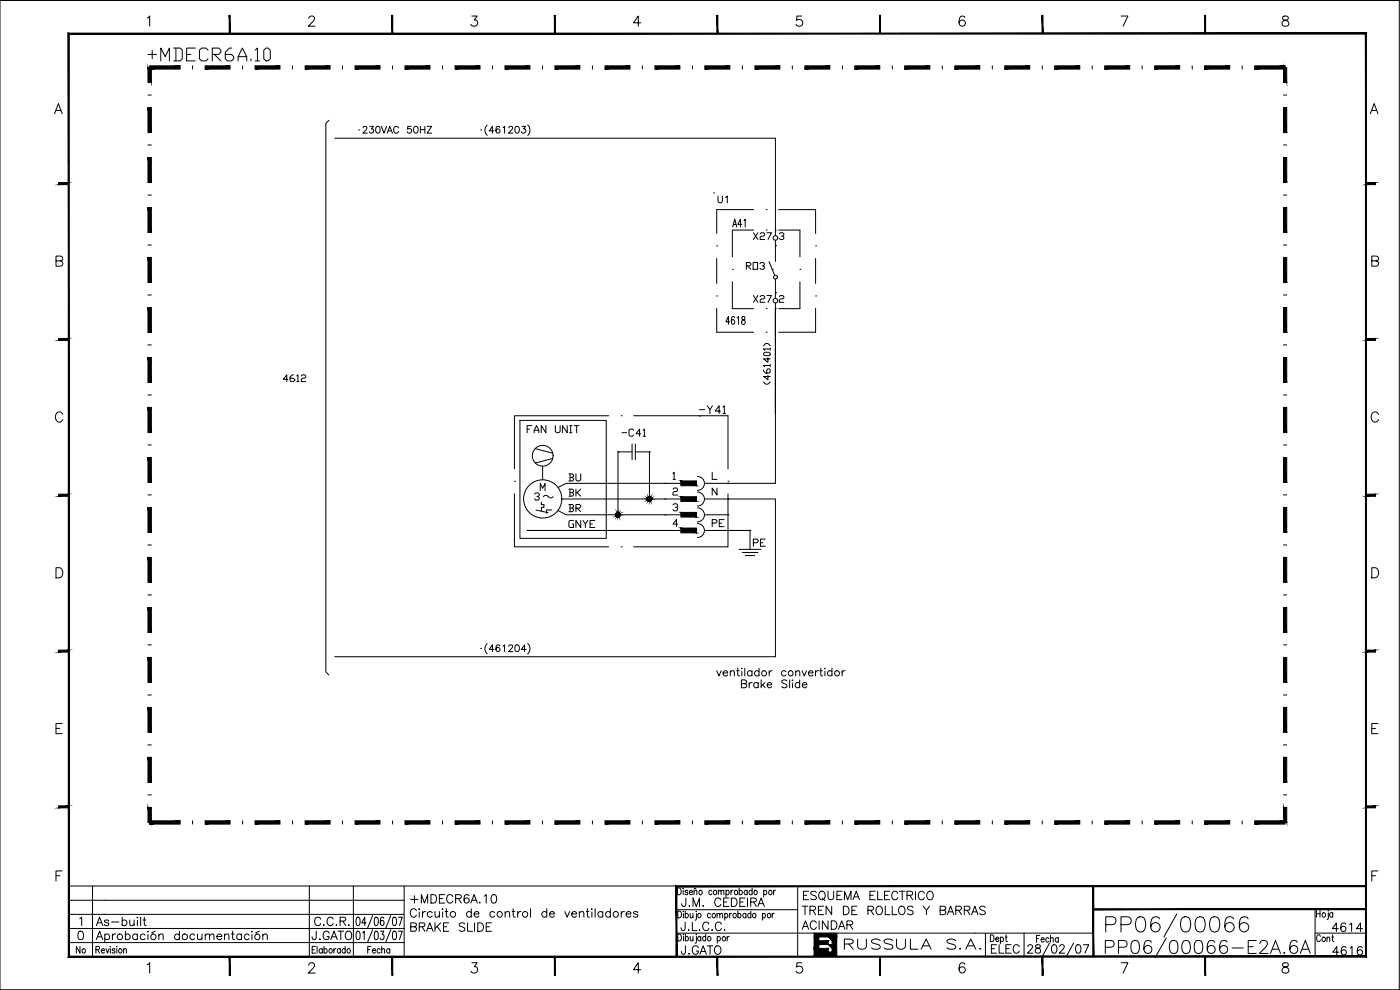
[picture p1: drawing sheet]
<svg xmlns="http://www.w3.org/2000/svg" width="420mm" height="297mm" viewBox="0 0 420 297" stroke-linecap="round" stroke-linejoin="round" font-family="sans-serif">
<!-- layer: 2 -->
<g fill="none" stroke="#000" stroke-width=".3">
<path d="M87.8 19.8v.9M102.8 19.8v.9M117.8 19.8v.9M132.8 19.8v.9M147.8 19.8v.9M162.8 19.8v.9M177.8 19.8v.9M192.8 19.8v.9M207.8 19.8v.9M222.8 19.8v.9M237.8 19.8v.9M252.8 19.8v.9"/>
<path d="M267.8 19.8v.9M282.8 19.8v.9M297.8 19.8v.9M312.8 19.8v.9M327.8 19.8v.9M342.8 19.8v.9M357.8 19.8v.9M372.8 19.8v.9M385.7 19.8v.9M44.4 28.5h1M144.2 39h.1M385.2 28.5h1"/>
<path d="M44.4 43.5h1M44.4 58.5h1M385.2 43.5h1M385.2 58.5h1M44.4 73.5h1M215.1 73.8h.1M215.1 77.5v7.5M219.9 68.1l.6-2.3 .6 2.3M220.1 67.3h.8M222.6 67.3h-1.2l.8-1.5v2.3M223.3 66.2l.3-.4v2.3M226.2 62.9h-11.1v7.1"/>
<path d="M226.2 69h-6.4v8.1M229.9 62.9h.1M233.7 62.9h11.1v7.1M233.7 69h6.4v8.1M244.8 73.8h.1M244.8 77.5v7.5M385.2 73.5h1M44.4 88.5h1M215.1 88.8h.1M215.1 99.7h11.1M219.8 80.8h.1M219.8 84.6v8"/>
<path d="M229.9 99.7h.1M232.7 92.6v52.4M240.1 80.8h.1M240.1 84.6v8h-6.4M244.8 88.8h.1M244.8 92.5v7.2h-11.1M385.2 88.5h1M44.4 103.5h1M44.4 118.5h1M229.2 114.6l.6 .7h.7l.6-.7M229.2 111v.3l.6 .7h1l.3-.3v-.7l-.3-.4h-.3l-.4 .4v1M229.2 106l.3-.3h1.3l.3 .3v.4l-.3 .3h-1.3l-.3-.3z"/>
<path d="M229.2 103.7l.6-.6h.7l.6 .6M230.5 112.6v1.3l-1.3-.9h1.9M230.5 107.3v1.4l-1.3-1h1.9M231.1 109.7h-1.9l.3 .3M231.1 104.7h-1.9l.3 .4M231.1 104.4v.7M231.1 109.3v.7M385.2 103.5h1M385.2 118.5h1M44.4 133.5h1M385.2 133.5h1M44.4 148.5h1"/>
<path d="M385.2 148.5h1M44.4 163.5h1M44.4 178.5h1M221.8 164.8h6.6M222.8 165.8h4.7M385.2 163.5h1M385.2 178.5h1M44.4 193.5h1M144.2 194.5h.1M385.2 193.5h1M44.4 208.5h1M215.1 201.2l.7 1.6 .7-1.6"/>
<path d="M217 201.9h1.4a.72 .72 0 0 0-1.1-.6 .72 .72 0 0 0-.2 1.2l.2 .2a.72 .72 0 0 0 1.1-.2M219.2 201.7l.5-.5 .6 .2 .1 1.4M219.2 201.2v1.6M221.1 201.2h.8M221.4 200.5v1.9l.1 .3 .5 .1M222.5 200.6h.3zM223.5 200.5v2.3M225.7 201.6a.75 .75 0 0 0-1.1-.1 .75 .75 0 0 0 0 1.1 .75 .75 0 0 0 1.1-.1M225.7 201.2v1.6M227.8 201.6a.75 .75 0 0 0-1.1-.1 .75 .75 0 0 0 0 1.1 .75 .75 0 0 0 1.1-.1M227.8 200.5v2.3M230.8 201.2v1.6"/>
<path d="M231.7 201.2a.78 .78 0 0 0-.9 .7M235.9 201.6a.75 .75 0 0 0-1.1-.1 .75 .75 0 0 0 0 1.1 .75 .75 0 0 0 1.1-.1M238.8 201.7l.6-.5 .5 .2 .1 1.4M238.8 201.2v1.6M240.7 201.2l.7 1.6 .7-1.6M242.6 201.9h1.4a.72 .72 0 0 0-1-.6 .72 .72 0 0 0-.3 1.2 .7 .7 0 0 0 1.3 0M244.7 201.2v1.6M245.7 201.2a.8 .8 0 0 0-1 .7M246 201.2h.8M246.3 200.5v1.9l.1 .3 .5 .1M247.4 200.6h.2zM247.6 201.4v1.4"/>
<path d="M249.7 201.6a.75 .75 0 0 0-1.1-.1 .75 .75 0 0 0 0 1.1 .75 .75 0 0 0 1.1-.1M249.7 200.5v2.3M252.7 201.2v1.6M253.6 201.2a.78 .78 0 0 0-.9 .7M385.2 208.5h1M44.4 223.5h1M44.4 238.5h1M385.2 223.5h1M385.2 238.5h1M44.9 246.3v1M57.8 246.3v1M72.8 246.3v1"/>
<path d="M87.8 246.3v1M102.8 246.3v1M117.8 246.3v1M132.8 246.3v1M147.8 246.3v1M162.8 246.3v1M177.8 246.3v1M192.8 246.3v1M207.8 246.3v1M222.8 246.3v1M237.8 246.3v1M252.8 246.3v1"/>
<path d="M267.8 246.3v1M282.8 246.3v1M297.8 246.3v1M312.8 246.3v1M327.8 246.3v1M342.8 246.3v1M357.8 246.3v1M372.8 246.3v1M385.2 246.7h1M245.7 281.1v1.2M245.7 283.4v1.2"/>
<circle cx="229.3" cy="202" r=".77"/>
<circle cx="237.3" cy="202" r=".78"/>
<circle cx="251.2" cy="202" r=".78"/>
</g>
<g fill="#000" stroke="#000" stroke-width=".3">
<path d="M248.6 283.4h1.1v1.2zM248.6 281.1h1.1v1.2z"/>
<path d="M91.6 19.8v.9l7.5-.9zM91.6 20.7l7.5-.9v.9z"/>
<path d="M106.6 19.8v.9l7.4-.9zM106.6 20.7l7.4-.9v.9z"/>
<path d="M121.5 19.8v.9l7.5-.9zM121.5 20.7l7.5-.9v.9z"/>
<path d="M136.6 19.8v.9l7.5-.9zM136.6 20.7l7.5-.9v.9z"/>
<path d="M151.6 19.8v.9l7.4-.9zM151.6 20.7l7.4-.9v.9z"/>
<path d="M166.5 19.8v.9l7.5-.9zM166.5 20.7l7.5-.9v.9z"/>
<path d="M181.6 19.8v.9l7.5-.9zM181.6 20.7l7.5-.9v.9z"/>
<path d="M196.6 19.8v.9l7.4-.9zM196.6 20.7l7.4-.9v.9z"/>
<path d="M211.5 19.8v.9l7.5-.9zM211.5 20.7l7.5-.9v.9z"/>
<path d="M226.6 19.8v.9l7.5-.9zM226.6 20.7l7.5-.9v.9z"/>
<path d="M241.6 19.8v.9l7.4-.9zM241.6 20.7l7.4-.9v.9z"/>
<path d="M256.5 19.8v.9l7.5-.9zM256.5 20.7l7.5-.9v.9z"/>
<path d="M271.5 19.8v.9l7.6-.9zM271.5 20.7l7.6-.9v.9z"/>
<path d="M286.6 19.8v.9l7.4-.9zM286.6 20.7l7.4-.9v.9z"/>
<path d="M301.5 19.8v.9l7.5-.9zM301.5 20.7l7.5-.9v.9z"/>
<path d="M316.5 19.8v.9l7.6-.9zM316.5 20.7l7.6-.9v.9z"/>
<path d="M331.6 19.8v.9l7.4-.9zM331.6 20.7l7.4-.9v.9z"/>
<path d="M346.5 19.8v.9l7.5-.9zM346.5 20.7l7.5-.9v.9z"/>
<path d="M361.5 19.8v.9l7.6-.9zM361.5 20.7l7.6-.9v.9z"/>
<path d="M376.6 19.8v.9l9.1-.9zM376.6 20.7l9.1-.9v.9z"/>
<path d="M44.4 32.3v7.5h1zM44.4 32.3h1v7.5z"/>
<path d="M44.4 20.3v4.5h1zM44.4 20.3h1v4.5z"/>
<path d="M385.2 20.3l1 4.5v-4.5zM385.2 20.3l1 4.5h-1z"/>
<path d="M385.2 32.3l1 7.5v-7.5zM385.2 32.3l1 7.5h-1z"/>
<path d="M44.4 47.3v7.5h1zM44.4 47.3h1v7.5z"/>
<path d="M385.2 47.3l1 7.5v-7.5zM385.2 47.3l1 7.5h-1z"/>
<path d="M44.4 62.3v7.5h1zM44.4 62.3h1v7.5z"/>
<path d="M385.2 62.3l1 7.5v-7.5zM385.2 62.3l1 7.5h-1z"/>
<path d="M385.2 77.2l1 7.6v-7.6zM385.2 77.2l1 7.6h-1z"/>
<path d="M44.4 92.3v7.5h1zM44.4 92.3h1v7.5z"/>
<path d="M44.4 77.2v7.6h1zM44.4 77.2h1v7.6z"/>
<path d="M385.2 92.3l1 7.5v-7.5zM385.2 92.3l1 7.5h-1z"/>
<path d="M44.4 107.3v7.5h1zM44.4 107.3h1v7.5z"/>
<path d="M385.2 107.3l1 7.5v-7.5zM385.2 107.3l1 7.5h-1z"/>
<path d="M44.4 122.2v7.6h1zM44.4 122.2h1v7.6z"/>
<path d="M385.2 122.2l1 7.6v-7.6zM385.2 122.2l1 7.6h-1z"/>
<path d="M385.2 137.3l1 7.5v-7.5zM385.2 137.3l1 7.5h-1z"/>
<path d="M44.4 152.3v7.5h1zM44.4 152.3h1v7.5z"/>
<path d="M44.4 137.3v7.5h1zM44.4 137.3h1v7.5z"/>
<path d="M385.2 152.3l1 7.5v-7.5zM385.2 152.3l1 7.5h-1z"/>
<path d="M44.4 167.2v7.5h1zM44.4 167.2h1v7.5z"/>
<path d="M385.2 167.2l1 7.5v-7.5zM385.2 167.2l1 7.5h-1z"/>
<path d="M44.4 182.3v7.5h1zM44.4 182.3h1v7.5z"/>
<path d="M385.2 182.3l1 7.5v-7.5zM385.2 182.3l1 7.5h-1z"/>
<path d="M385.2 197.3l1 7.5v-7.5zM385.2 197.3l1 7.5h-1z"/>
<path d="M44.4 212.2v7.5h1zM44.4 212.2h1v7.5z"/>
<path d="M44.4 197.3v7.5h1zM44.4 197.3h1v7.5z"/>
<path d="M385.2 212.2l1 7.5v-7.5zM385.2 212.2l1 7.5h-1z"/>
<path d="M44.4 227.2v7.6h1zM44.4 227.2h1v7.6z"/>
<path d="M385.2 227.2l1 7.6v-7.6zM385.2 227.2l1 7.6h-1z"/>
<path d="M44.4 242.3v4.4h1zM44.4 242.3h1v4.4z"/>
<path d="M44.9 247.3h9.2v-1zM44.9 246.3h9.2l-9.2 1z"/>
<path d="M61.6 247.3h7.4v-1zM61.6 246.3h7.4l-7.4 1z"/>
<path d="M76.5 247.3h7.5v-1zM76.5 246.3h7.5l-7.5 1z"/>
<path d="M91.6 247.3h7.5v-1zM91.6 246.3h7.5l-7.5 1z"/>
<path d="M106.6 247.3h7.4v-1zM106.6 246.3h7.4l-7.4 1z"/>
<path d="M121.5 247.3h7.5v-1zM121.5 246.3h7.5l-7.5 1z"/>
<path d="M136.6 247.3h7.5v-1zM136.6 246.3h7.5l-7.5 1z"/>
<path d="M151.6 247.3h7.4v-1zM151.6 246.3h7.4l-7.4 1z"/>
<path d="M166.5 247.3h7.5v-1zM166.5 246.3h7.5l-7.5 1z"/>
<path d="M181.6 247.3h7.5v-1zM181.6 246.3h7.5l-7.5 1z"/>
<path d="M196.6 247.3h7.4v-1zM196.6 246.3h7.4l-7.4 1z"/>
<path d="M211.5 247.3h7.5v-1zM211.5 246.3h7.5l-7.5 1z"/>
<path d="M226.6 247.3h7.5v-1zM226.6 246.3h7.5l-7.5 1z"/>
<path d="M241.6 247.3h7.4v-1zM241.6 246.3h7.4l-7.4 1z"/>
<path d="M256.5 247.3h7.5v-1zM256.5 246.3h7.5l-7.5 1z"/>
<path d="M271.5 247.3h7.6v-1zM271.5 246.3h7.6l-7.6 1z"/>
<path d="M286.6 247.3h7.4v-1zM286.6 246.3h7.4l-7.4 1z"/>
<path d="M301.5 247.3h7.5v-1zM301.5 246.3h7.5l-7.5 1z"/>
<path d="M316.5 247.3h7.6v-1zM316.5 246.3h7.6l-7.6 1z"/>
<path d="M331.6 247.3h7.4v-1zM331.6 246.3h7.4l-7.4 1z"/>
<path d="M346.5 247.3h7.5v-1zM346.5 246.3h7.5l-7.5 1z"/>
<path d="M361.5 247.3h7.6v-1zM361.5 246.3h7.6l-7.6 1z"/>
<path d="M376.6 247.3h9.1v-1zM376.6 246.3h9.1l-9.1 1z"/>
<path d="M385.2 242.3l1 4.4v-4.4zM385.2 242.3l1 4.4h-1z"/>
<path d="M245.7 281.1l-1.4 3.5h1.4zM244.3 281.1h1.4l-1.4 3.5z"/>
<path d="M245.7 282.3v1.1l2.9-1.1zM245.7 283.4l2.9-1.1v1.1z"/>
<path d="M244.3 286.8l4.3-2.2v2.2zM244.3 284.6v2.2l4.3-2.2z"/>
<path d="M249.7 281.1v4.6l1.4-4.6zM251.1 281.1v4.6h-1.4z"/>
<path d="M248.6 285.7l2.5 1.1v-1.1zM248.6 285.7l2.5 1.1h-2.5z"/>
</g>
<!-- layer: SOSED_CIRCUIT -->
<g fill="none" stroke="#000" stroke-width=".3">
<path d="M100.5 41.5h132.2v27.5M182.7 124.7h-28.3v16M186.4 124.7h.1M190.2 124.7h28.3v16M154.4 148.2v15.9h28.3M154.4 144.4h.1M202 151.5l.3-.3h.7l.4 .3-.4 .7h-.3M202 146.8l.3-.4h.7l.4 .4v.3l-.4 .4h-.7l-.3 .4v.6h1.4M202 142.1l.3-.4v2.1M202 143.8h.7M203 152.2l.4 .4-.4 .7h-.7l-.3-.4M203.4 157.3h-1.4l1-1.4v2.1"/>
<path d="M213.7 141.7v2.1h1.5M215.2 146.4v2.1l-1.5-2.1v2.1M218.5 144.4h.1M218.5 148.2v15.9h-28.3M186.4 164.1h.1M100.5 197h132.2"/>
</g>
<!-- layer: 9 -->
<g fill="none" stroke="#000" stroke-width=".3">
<path d="M146.2 37.5a2.08 2.08 0 0 0 0 3.1M148.3 39.3h-1.5l1-1.4v2M150 38.2l-.1-.2a.68 .68 0 0 0-1 .3v1.4a.62 .62 0 0 0 1 0 .62 .62 0 0 0-.2-.9 .62 .62 0 0 0-.9 .5M151 38.3l.4-.4v2M152.7 38.4l.4-.5 .6 .1 .1 .3-.3 .7-.9 .9h1.3M154.8 38l.3-.1a1.05 1.05 0 0 1 .8 1 1.05 1.05 0 0 1-.8 1 1.3 1.3 0 0 1-.3-1.9zM156.6 37.9h1.1l-.6 .8a.66 .66 0 0 1 .5 1.1 .66 .66 0 0 1-1.1-.3M158.4 37.5a2.08 2.08 0 0 1 0 3.1M146.2 193.1a2.08 2.08 0 0 0 0 3.1M148.3 194.8h-1.5l1-1.3v2M150 193.8l-.1-.2a.68 .68 0 0 0-1 .3v1.3a.62 .62 0 0 0 1 .1 .62 .62 0 0 0-.2-1 .62 .62 0 0 0-.9 .5M151 193.9l.4-.4v2"/>
<path d="M152.7 194l.4-.5 .6 .1 .1 .3-.3 .6-.9 1h1.3M154.8 193.6l.3-.1a1.05 1.05 0 0 1 .8 1 1.05 1.05 0 0 1-.8 1 1.3 1.3 0 0 1-.3-1.9zM157.9 194.8h-1.4l.9-1.3v2M158.4 193.1a2.08 2.08 0 0 1 0 3.1"/>
</g>
<!-- layer: SOSED_DECORATIVE -->
<g fill="none" stroke="#000" stroke-width=".3">
<path d="M98.7 36.1l-.9 .9v164.6l.9 1M160.6 134.6l5.3 1.4M162.9 139.9v4.1M165.9 137.6l-5.3 1.3M185.5 135.6h.1M185.5 135.6v18.9M185.5 135.6h4.2M189.7 133.2v4.8M190.7 135.6h4.2M190.7 133.2v4.8M194.9 135.6v14.1h4.7M194.9 135.6h.1"/>
<path d="M158.2 159.2h46.1M160.4 148.2l.4-.3h.7l.3 .3v.4l-.3 .4h-.4M160.9 153l3.6 .8M161.5 149l.3 .3-.3 .8h-.7l-.4-.4M162.1 147.2v-2.1l.8 1.4 .7-1.4v2.1M162.5 150.7v.7h.7v.8h-.7v1.2M165.6 153h-1.6v1M166 149a1.19 1.19 0 0 1-1.9-.3h-.6l-.4 .3M167.5 153.2l2.4 1.3h34.4M168.6 149.7h26.3M185.5 154.5h.1M194.9 149.7h.1"/>
<path d="M199.6 149.7h.1M199.6 145h.1M199.6 159.2h.1M199.6 154.5h.1M199.6 149.7h4.7M204.3 149.7h.1M204.3 145h.1M204.3 159.2h.1M204.3 154.5h.1M204.3 145h-34.4l-2.4 1.2M209.3 147.6a2.1 2.1 0 0 1 2.1 2.1 2.1 2.1 0 0 1-2.1 2.1M209.3 142.9a2.1 2.1 0 0 1 2.1 2.1 2.1 2.1 0 0 1-2.1 2.1"/>
<path d="M209.3 157.1a2.1 2.1 0 0 1 2.1 2.1 2.1 2.1 0 0 1-2.1 2.1M209.3 152.4a2.1 2.1 0 0 1 2.1 2.1 2.1 2.1 0 0 1-2.1 2.1M211.4 149.7h7.1M211.4 145h7.1M218.5 149.7h.1M218.5 145h.1"/>
<circle cx="162.9" cy="136.7" r="3.1"/>
<circle cx="162.9" cy="149.7" r="5.7"/>
</g>
<!-- layer: 102 -->
<g fill="none" stroke="#000" stroke-width=".3">
<path d="M230.8 78.5l1.7 4.1M232.7 73.7v4.8M232.7 83.8v4.1"/>
<circle cx="232.7" cy="83.1" r=".57"/>
</g>
<!-- layer: 8 -->
<path d="M233.9 70.2l.3-.4h.7l.3 .4v.3l-.3 .4h-.3M234.9 70.9l.3 .3v.3l-.3 .4h-.7l-.3-.4M233.9 89l.3-.3h.7l.3 .3v.4l-.3 .3h-.7l-.3 .3v.7h1.3" fill="none" stroke="#000" stroke-width=".3"/>
<!-- layer: DIBUJO -->
<path d="M0 .1v296.9h419.9v-296.9h-419.9h419.9M419.9 .1h.1M156 126.1h25.9v35.4h-25.9zM218.5 159.2h6.6M0 297h419.9" fill="none" stroke="#000" stroke-width=".3"/>
<!-- layer: SOSED_DECORATIVE -->
<g fill="#000" stroke="#000" stroke-width=".3">
<path d="M185.1 153.8l.2 .4 .2-.5zM185.5 153.7l-.2 .5zM185.5 153.7v.5l.3-.4zM185.8 153.8l-.3 .4zM185.8 153.8l-.2 .4 .5-.1zM185.6 154.2l.5-.1zM185.7 154.3l.5 .2-.1-.4zM185.7 154.3l.5 .2zM185.7 154.5l.4 .3 .1-.3zM185.7 154.5l.4 .3zM185.7 154.5l.1 .6 .3-.3zM185.7 154.5l.1 .6zM185.6 154.6l-.1 .5h.3zM185.5 154.7v.4zM185.5 154.7l-.4 .4h.4zM185.3 154.6l-.2 .5zM184.9 154.8l.2 .3 .2-.5zM184.9 154.8l.4-.2zM184.7 154.5l.2 .3 .4-.3zM184.7 154.5h.6zM184.9 154.1l-.2 .4h.6zM184.9 154.1l.4 .4zM184.9 154.1l.4 .2-.2-.5zM185.1 153.8l.2 .5z"/>
<path d="M194.6 149.1l.2 .4 .1-.5zM194.9 149l-.1 .5zM194.9 149v.5l.3-.4zM195.2 149.1l-.3 .4zM195.2 149.1l-.2 .4 .5-.1zM195 149.5l.5-.1zM195.1 149.6l.5 .1-.1-.3zM195.1 149.6l.5 .1zM195.1 149.7l.4 .4 .1-.4zM195.1 149.7l.4 .4zM195.1 149.8l.1 .6 .3-.3zM195.1 149.8l.1 .6zM195 149.9l-.1 .5h.3zM194.9 150v.4zM194.9 150l-.3 .4h.3zM194.8 149.9l-.2 .5zM194.3 150.1l.3 .3 .2-.5zM194.3 150.1l.5-.2zM194.2 149.7l.1 .4 .4-.3zM194.2 149.7l.5 .1zM194.3 149.4l-.1 .3h.4zM194.3 149.4l.3 .3zM194.3 149.4l.4 .2-.1-.5zM194.6 149.1l.1 .5z"/>
<path d="M204.3 149l4.7 1.4h-4.7zM204.3 149l4.7 1.4v-1.4z"/>
<path d="M204.3 144.3l4.7 1.4h-4.7zM204.3 144.3l4.7 1.4v-1.4z"/>
<path d="M204.3 158.4l4.7 1.5h-4.7zM204.3 158.4l4.7 1.5v-1.5z"/>
<path d="M204.3 153.7l4.7 1.4h-4.7zM204.3 153.7l4.7 1.4v-1.4z"/>
</g>
<!-- layer: 0 -->
<path d="M218.5 149.7h14.2v47.3M218.5 145h14.2" fill="none" stroke="#000" stroke-width=".3"/>
<!-- layer: 1 -->
<g fill="none" stroke="#000" stroke-width=".3">
<path d="M44.2 5.4l.7-.6v3.1M92.7 5.5l.6-.7h.6l.4 .3a.99 .99 0 0 1-.3 1.3l-1.5 1.5h2.1M141.6 4.8h1.6l-.9 1.2a.96 .96 0 0 1 1.1 1.1 .96 .96 0 0 1-1.3 .8l-.5-.2-.3-.4M192.3 6.8h-2.2l1.5-2v3.1M240.6 4.8h-1.4l-.1 1.3a1.08 1.08 0 0 1 1.6 0 1.08 1.08 0 0 1-.3 1.6 1.08 1.08 0 0 1-1.5-.4M289.6 5.3a.81 .81 0 0 0-1.3-.3 1.77 1.77 0 0 0 .4 2.9 .94 .94 0 0 0 1-.9 .94 .94 0 0 0-.9-1 .94 .94 0 0 0-1 .8M336.5 4.8h2l-1.4 3.1M385.1 5a.61 .61 0 0 0 .2 1 1.1 1.1 0 0 1 1.3 .4 1.1 1.1 0 0 1-.1 1.3 1.27 1.27 0 0 1-1.7-.4 1.15 1.15 0 0 1 1.4-1.3 .64 .64 0 0 0 .3-1l-.4-.2zM16.3 34.1l1.2-3 1.2 3M16.8 33.1h1.4M411.2 34.1l1.2-3 1.2 3M411.7 33.1h1.4"/>
<path d="M16.8 78.3l1.7-.2a.68 .68 0 0 0 0-1.1l-1.7-.2v3.1h1.3a.81 .81 0 0 0 .8-.8 .81 .81 0 0 0-.8-.8M411.7 78.3l1.7-.2a.68 .68 0 0 0 0-1.1l-1.7-.2v3.1h1.3a.8 .8 0 0 0 .7-.5 .8 .8 0 0 0-.1-.8l-.6-.3M18.8 124.3a1.14 1.14 0 0 0-1.2-.7 1.14 1.14 0 0 0-1 1.1v.8a1.13 1.13 0 0 0 .9 1.2 1.13 1.13 0 0 0 1.3-.8M413.7 124.3a1.14 1.14 0 0 0-1.3-.7 1.14 1.14 0 0 0-.9 1.1v.8a1.13 1.13 0 0 0 .9 1.2 1.13 1.13 0 0 0 1.3-.8M16.8 170.3h1a1.62 1.62 0 0 1 1.1 1.6 1.62 1.62 0 0 1-1.1 1.5h-1zM411.7 170.3h1a1.62 1.62 0 0 1 1.1 1.6 1.62 1.62 0 0 1-1.1 1.5h-1zM16.8 218.6h1.1M18.7 217.1h-1.9v3h1.9M411.7 218.6h1.1M413.6 217.1h-1.9v3h1.9M16.8 262.7h1.1M18.7 261.3h-1.9v3.1"/>
<path d="M20.7 270.1h100.6M20.7 274.3h100.6M20.7 278.6h100.6M20.8 265.8h182.2M27.8 265.8v21.2M92.8 265.8v21.2M106 265.8v21.2M121.3 265.8v21.2M203 273h36.4M203 280h125.1M203.3 266.4a1.02 1.02 0 0 1 1.2 1 1.02 1.02 0 0 1-1.2 1.1zM203.4 273.4a1.02 1.02 0 0 1 1.1 1 1.02 1.02 0 0 1-1.1 1z"/>
<path d="M205 266.4v.2zM205.1 274.1v1.3M205.7 274.3l.1-.2a.6 .6 0 0 1 .8 .6 .6 .6 0 0 1-.8 .6l-.1-.2M205.7 273.4v2M207.1 274.1l.1 1.2 .4 .1 .4-.4M208 274.1v1.3M209 274.1v1.6l-.4 .4M213.2 274.3l-.1-.2a.61 .61 0 0 0-.8 .6 .61 .61 0 0 0 .8 .6l.1-.2M215.2 274.4l.4-.3h.3l.1 1.3M215.2 274.1v1.3M216 274.4l.4-.3h.4l.1 1.3M217.5 274.3l.2-.2a.6 .6 0 0 1 .7 .6 .6 .6 0 0 1-.7 .6l-.2-.2"/>
<path d="M217.5 274.1v2M219 274.1v1.3M221.4 274.3l.2-.2a.6 .6 0 0 1 .8 .6 .6 .6 0 0 1-.8 .6l-.2-.2M221.4 273.4v2M221.8 266.4v2.1M223.9 274.3l-.2-.2a.6 .6 0 0 0-.8 .6 .6 .6 0 0 0 .8 .6l.2-.2M223.9 274.1v1.3M225.3 274.3l-.1-.2a.6 .6 0 0 0-.8 .6 .6 .6 0 0 0 .8 .6l.1-.2M225.3 273.4v2M225.7 266.4v2.1M228.8 274.3l.2-.2a.6 .6 0 0 1 .8 .6 .6 .6 0 0 1-.8 .6l-.2-.2M228.8 274.1v2"/>
<path d="M231.7 274.1v1.3M232.7 267.1l-.3 .1-.2 .5M239.4 265.9v21.1M307.3 280v7M394.7 280h15.3M394.7 272.7v14.3M395.1 273.2v2M395.1 274.1h1.1M396.2 273.2v2M398.7 273.2v.1zM411.7 262.7h1.1M413.6 261.3h-1.9v3.1"/>
<path d="M20.7 282.8h100.6M28.8 284.9l.9-.1 .1-.7-1-.1v2M29.3 284.9l.6 1.1M30.4 285.2h.9l-.1-.4a.59 .59 0 0 0-.8 .5 .59 .59 0 0 0 .8 .6l.1-.2M31.8 284.6l.5 1.4 .4-1.4M33.1 284v.1zM33.1 284.6v1.4M34.5 284.9l-.3-.3-.5 .1v.4l.7 .3 .1 .3-.3 .3-.5-.3M35.1 284v.1zM35.1 284.6v1.4M37.1 285l.4-.4 .3 .1 .1 1.3M37.1 284.6v1.4"/>
<path d="M44.2 289.5l.7-.6v3.1M92.7 289.6l.1-.4 .5-.3h.6l.4 .3a.99 .99 0 0 1-.3 1.3l-1.5 1.5h2.1M94.7 284h-1v2h1M95.2 284v2M96.7 284.9a.63 .63 0 0 0-1 .3 .63 .63 0 0 0 .7 .8l.3-.3M96.7 284.6v1.4M97.2 284.9a.63 .63 0 0 1 1.1 .3 .63 .63 0 0 1-.7 .8l-.4-.3M97.2 284v2M100.2 284.6v1.4M102.2 284.9a.58 .58 0 0 0-.9-.1 .58 .58 0 0 0 0 .9l.3 .3 .6-.3M102.2 284.6v1.4M103.6 284.9a.57 .57 0 0 0-.9-.1 .57 .57 0 0 0 0 .9l.4 .3 .5-.3"/>
<path d="M103.6 284v2M110.4 284.9h.6M111.4 284h-1v2M111.8 285.2h.9a.48 .48 0 0 0-.5-.6 .48 .48 0 0 0-.4 .6l.3 .8 .6-.3M114.1 284.9a.58 .58 0 0 0-.9-.1 .58 .58 0 0 0 0 .9l.3 .3 .6-.3M114.6 285l.3-.4 .4 .1 .1 1.3M114.6 284v2M117 284.9a.63 .63 0 0 0-1.1 .3 .63 .63 0 0 0 .7 .8l.4-.3M117 284.6v1.4M141.6 288.9h1.6l-.9 1.2a.98 .98 0 0 1 1.1 1.1 .98 .98 0 0 1-1.3 .8l-.5-.2-.3-.4M192.3 290.9h-2.2l1.5-2v3.1M203.4 280.3a1.02 1.02 0 0 1 1.1 1 1.02 1.02 0 0 1-1.1 1z"/>
<path d="M205.1 280.3v.2zM205.7 280.3v2M209 280.3v.2zM211.8 280.3v2M240.6 288.9h-1.4l-.1 1.3a1.08 1.08 0 0 1 1.6 0 1.08 1.08 0 0 1-.3 1.6 1.08 1.08 0 0 1-1.5-.4M289.6 289.3a.81 .81 0 0 0-1.3-.3 1.74 1.74 0 0 0 .5 3 .95 .95 0 0 0 .9-1 .95 .95 0 0 0-.9-.9 .95 .95 0 0 0-1 .8M297.2 280.5a1.09 1.09 0 0 1 1.1 .7 1.09 1.09 0 0 1-.3 1.2l-.8 .1zM301.9 280.5v1.6l.4 .4M311.1 281.6h.6M312.1 280.7h-1v2M312.5 281.9h.9a.47 .47 0 0 0-.5-.6 .47 .47 0 0 0-.4 .6l.3 .8 .6-.3M314.8 281.6a.58 .58 0 0 0-.9-.1 .58 .58 0 0 0 0 .9l.3 .3 .6-.3"/>
<path d="M315.3 281.7l.3-.4 .4 .1 .1 1.3M315.3 280.7v2M317.6 281.6a.57 .57 0 0 0-.8-.1 .57 .57 0 0 0 0 .9l.3 .3 .5-.3M317.6 281.3v1.4M336.5 288.9h2l-1.4 3.1M385.1 289a.6 .6 0 0 0 .2 1.1 1.1 1.1 0 0 1 1.2 .4 1.1 1.1 0 0 1 0 1.3 1.18 1.18 0 0 1-1.7-.4 1.18 1.18 0 0 1 1.4-1.3 .63 .63 0 0 0 .3-1.1l-.4-.1z"/>
<circle cx="209.9" cy="274.7" r=".62"/>
<circle cx="214.2" cy="274.7" r=".62"/>
<circle cx="220.5" cy="274.7" r=".62"/>
<circle cx="226.4" cy="274.7" r=".62"/>
<circle cx="230.8" cy="274.7" r=".62"/>
<circle cx="36.1" cy="285.2" r=".62"/>
<circle cx="99.2" cy="285.2" r=".62"/>
<circle cx="104.6" cy="285.2" r=".62"/>
</g>
<g fill="#000" stroke="#000" stroke-width=".3">
<path d="M68.8 4.6v5.5h.3zM68.8 4.6h.3v5.5z"/>
<path d="M117.6 4.6v5.5h.3zM117.6 4.6h.3v5.5z"/>
<path d="M166.4 4.6v5.5h.3zM166.4 4.6h.3v5.5z"/>
<path d="M215.1 4.6v5.5h.3zM215.1 4.6h.3v5.5z"/>
<path d="M263.9 4.6v5.5h.3zM263.9 4.6h.3v5.5z"/>
<path d="M312.7 4.6v5.5h.3zM312.7 4.6h.3v5.5z"/>
<path d="M361.5 4.6v5.5h.3zM361.5 4.6h.3v5.5z"/>
<path d="M17.6 54.8v.6l2.9-.6zM17.6 55.4l2.9-.6v.6z"/>
<path d="M410 54.8v.6l2.8-.6zM410 55.4l2.8-.6v.6z"/>
<path d="M17.6 101.5v.6l2.9-.6zM17.6 102.1l2.9-.6v.6z"/>
<path d="M410 101.5v.6l2.8-.6zM410 102.1l2.8-.6v.6z"/>
<path d="M17.6 148.3v.6l2.9-.6zM17.6 148.9l2.9-.6v.6z"/>
<path d="M410 148.3v.6l2.8-.6zM410 148.9l2.8-.6v.6z"/>
<path d="M17.6 195.1v.6l2.9-.6zM17.6 195.7l2.9-.6v.6z"/>
<path d="M410 195.1v.6l2.8-.6zM410 195.7l2.8-.6v.6z"/>
<path d="M17.6 241.8v.6l2.9-.6zM17.6 242.4l2.9-.6v.6z"/>
<path d="M410 241.8v.6l2.8-.6zM410 242.4l2.8-.6v.6z"/>
<path d="M328.1 272.7v.3l81.9-.3zM328.1 273l81.9-.3v.3z"/>
<path d="M328 265.9l.3 21.1v-21.1zM328 265.9l.3 21.1h-.3z"/>
<path d="M203.2 266.1h206.8v-.3zM202.9 265.8h207.1l-206.8 .3zM202.9 265.8l.3 21.2v-20.9zM202.9 265.8l.3 21.2h-.3z"/>
<path d="M20.5 9.9v277.3l.3-.3zM20.5 9.9l.3 .3v276.7zM20.5 9.9l.3 .3 389.3-.3zM20.8 10.2l389.3-.3-.3 .3zM410.1 9.9l-.3 .3 .3 277zM409.8 10.2l.3 277-.3-.3zM20.5 287.2h389.6l-.3-.3zM20.5 287.2l.3-.3h389z"/>
<path d="M68.8 287.1v5.5h.3zM68.8 287.1h.3v5.5z"/>
<path d="M117.6 287.1v5.5h.3zM117.6 287.1h.3v5.5z"/>
<path d="M166.4 287.1v5.5h.3zM166.4 287.1h.3v5.5z"/>
<path d="M215.1 287.1v5.5h.3zM215.1 287.1h.3v5.5z"/>
<path d="M263.9 287.1v5.5h.3zM263.9 287.1h.3v5.5z"/>
<path d="M312.7 287.1v5.5h.3zM312.7 287.1h.3v5.5z"/>
<path d="M361.5 287.1v5.5h.3zM361.5 287.1h.3v5.5z"/>
</g>
<!-- layer: 10 -->
<g fill="none" stroke="#000" stroke-width=".3">
<path d="M23.7 279.5a.82 .82 0 0 1 1.2 .4 1.21 1.21 0 0 1 .1 1.4 1.21 1.21 0 0 1-1.3 .5 2.13 2.13 0 0 1 0-2.3zM23.9 275.7l.6-.5v2.5M37.6 279.4v2.5M53.8 279.4v2.5M69.8 279.4v2.1l.1 .3 .5 .1M75.6 279.4v.2zM77.8 279.4l-1.1 .5M107.1 275.3l.4-.1a1.71 1.71 0 0 1 0 2.5h-.1a2.13 2.13 0 0 1-.3-2.4zM108.8 279.9l.5-.5v2.5M109.9 276.9h-1.3l.9-1.7v2.5M111.8 274.7l-1.5 3.9M111.8 278.9l-1.5 3.9"/>
<path d="M112.6 275.3l.4-.1a1.71 1.71 0 0 1 0 2.5h-.2a2.13 2.13 0 0 1-.2-2.4zM112.6 279.5l.4-.1a1.72 1.72 0 0 1 0 2.5h-.2a2.05 2.05 0 0 1-.2-2.4zM114.2 279.4h1l-.5 1a.74 .74 0 0 1 .5 1 .74 .74 0 0 1-1.1 .3l-.1-.2M115.2 275.5l-.1-.2-.4-.1a1.55 1.55 0 0 0 .1 2.5 .86 .86 0 0 0 .5-.8 .86 .86 0 0 0-.6-.8l-.5 .4-.1 .4M117.3 274.7l-1.6 3.9M117.3 278.9l-1.6 3.9M118 275.3l.4-.1a1.47 1.47 0 0 1 .5 2l-.2 .4-.4 .1a2.13 2.13 0 0 1-.3-2.4zM118 279.5l.4-.1a2.05 2.05 0 0 1 .3 2.4l-.4 .1a2.05 2.05 0 0 1-.3-2.4zM119.5 275.2h1.2l-.8 2.5M119.5 279.4h1.2l-.8 2.5M125 273.2a.94 .94 0 0 0-1.1-.5 .94 .94 0 0 0-.8 .9v.6a.94 .94 0 0 0 .8 1 .94 .94 0 0 0 1.1-.6M125.8 273.6v1.6"/>
<path d="M126.8 273.5v1.7M129.7 273.8a.82 .82 0 0 0-1.2-.1 .82 .82 0 0 0 0 1.2 .82 .82 0 0 0 1.2-.1M130.6 273.5l.1 1.6 .6 .1 .6-.5M131.9 273.5v1.7M132.8 273.6v1.6M133.9 272.7v2l.2 .4 .4 .1M141.4 273.8a.81 .81 0 0 0-1.1-.1 .81 .81 0 0 0 0 1.2 .81 .81 0 0 0 1.1-.1M141.4 272.7v2.5M142.3 274.2h1.4a.77 .77 0 0 0-1.1-.6 .77 .77 0 0 0-.2 1.2 .73 .73 0 0 0 .7 .4 .73 .73 0 0 0 .6-.4M148.5 273.8a.81 .81 0 0 0-1.2-.1 .81 .81 0 0 0 0 1.2 .81 .81 0 0 0 1.2-.1M151.6 274l.6-.5 .6 .1 .2 1.6M151.6 273.5v1.7"/>
<path d="M153.7 273.5h.8M154 272.7v2l.1 .4 .5 .1M155.4 273.5v1.7M156.3 273.5a.8 .8 0 0 0-.9 .7M159.2 272.7v2.5M164.1 273.8a.82 .82 0 0 0-1.2-.1 .82 .82 0 0 0 0 1.2 .82 .82 0 0 0 1.2-.1M164.1 272.7v2.5M164.9 274.2h1.5a.78 .78 0 0 0-1.1-.6 .78 .78 0 0 0-.3 1.2 .77 .77 0 0 0 1.4 0M169.5 273.5l.7 1.7 .7-1.7M171.6 274.2h1.4a.77 .77 0 0 0-1.1-.6 .77 .77 0 0 0-.2 1.2 .73 .73 0 0 0 .7 .4 .73 .73 0 0 0 .6-.4M173.9 274l.6-.5 .6 .1 .1 1.6M173.9 273.5v1.7"/>
<path d="M175.9 273.5h.9M176.3 272.7v2l.1 .4 .5 .1M177.6 272.7v.2zM177.6 273.6v1.6M178.6 272.7v2.5M180.9 273.8a.81 .81 0 0 0-1.2-.1 .81 .81 0 0 0 0 1.2 .81 .81 0 0 0 1.2-.1M180.9 273.5v1.7M183.2 273.8a.81 .81 0 0 0-1.2-.1 .81 .81 0 0 0 0 1.2 .81 .81 0 0 0 1.2-.1M183.2 272.7v2.5M186.4 273.5v1.7M187.4 273.5a.85 .85 0 0 0-1 .7M187.9 274.2h1.5a.78 .78 0 0 0-1.1-.6 .78 .78 0 0 0-.3 1.2 .77 .77 0 0 0 1.4 0"/>
<path d="M191.4 273.8a.82 .82 0 0 0-1.3 0l.1 .3 1.1 .4 .1 .3a.77 .77 0 0 1-1.3 0M205.6 276.7l-.1 2.3-.4 .2-.5-.1-.2-.7M206.7 279v.2zM207.8 276.7v2.5h1.4M209.8 279.1h.3zM212.7 277.3a.94 .94 0 0 0-1-.6 .94 .94 0 0 0-.8 .9v.6a.93 .93 0 0 0 .8 1 .93 .93 0 0 0 1-.6M213.6 279.1h.2zM216.5 277.3a.94 .94 0 0 0-1.1-.6 .94 .94 0 0 0-.7 .9v.6a.93 .93 0 0 0 .7 1 .93 .93 0 0 0 1.1-.6M217.3 279.1h.3zM28.9 281.9l1-2.5 1 2.5M29.3 281.1h1.2M31.5 280.6a.81 .81 0 0 1 1.1-.1 .81 .81 0 0 1 0 1.2 .81 .81 0 0 1-1.1-.1"/>
<path d="M31.5 280.2v2.6M33.7 280.2v1.7M37.6 280.6a.81 .81 0 0 1 1.2-.1 .81 .81 0 0 1 0 1.2 .81 .81 0 0 1-1.2-.1M41.2 280.6a.81 .81 0 0 0-1.2-.1 .81 .81 0 0 0 0 1.2 .81 .81 0 0 0 1.2-.1M41.2 280.2v1.7M43.6 280.6a.82 .82 0 0 0-1.3-.1 .82 .82 0 0 0 0 1.2 .82 .82 0 0 0 1.3-.1M44.4 280.4v1.5M47.7 280.7l.6-.5 .6 .2 .1 1.5M47.7 280.2v1.7M53.8 280.6a.82 .82 0 0 0-1.2-.1 .82 .82 0 0 0 0 1.2 .82 .82 0 0 0 1.2-.1M58.4 280.6a.81 .81 0 0 0-1.2-.1 .81 .81 0 0 0 0 1.2 .81 .81 0 0 0 1.2-.1M59.3 280.2l.1 1.6a.92 .92 0 0 0 1.2-.3"/>
<path d="M60.6 280.2v1.7M61.6 280.7l.6-.5 .6 .2 .1 1.5M61.6 280.2v1.7M62.9 280.7l.6-.5 .6 .2 .1 1.5M65.1 281h1.4a.79 .79 0 0 0-1.1-.7 .79 .79 0 0 0-.2 1.3l.5 .3 .8-.3M67.4 280.7l.6-.5 .6 .2 .1 1.5M67.4 280.2v1.7M69.4 280.2h.9M72.5 280.6a.81 .81 0 0 0-1.2-.1 .81 .81 0 0 0 0 1.2 .81 .81 0 0 0 1.2-.1M72.5 280.2v1.7M74.8 280.6a.81 .81 0 0 0-1.2-.1 .81 .81 0 0 0 0 1.2 .81 .81 0 0 0 1.2-.1M75.6 280.4v1.5"/>
<path d="M78.9 280.7l.6-.5 .6 .2 .1 1.5M78.9 280.2v1.7M308.5 284l.1-.3 .3-.3 .9 .3a.78 .78 0 0 1-.3 1.1l-1.1 1.2h1.6M310.9 283.6l-.1 .4 .3 .4a.85 .85 0 0 1 1.1 .4 .85 .85 0 0 1-.3 1.1 .85 .85 0 0 1-1.1-.2 .91 .91 0 0 1 .1-.9 .91 .91 0 0 1 .9-.4 .51 .51 0 0 0 .3-.8zM315 282.9l-2.1 3.9M315.9 283.6a.77 .77 0 0 1 1.2 .3 1.32 1.32 0 0 1-.8 2.1 1.61 1.61 0 0 1-.4-2.4zM318 284l.5-.6 .8 .3a.81 .81 0 0 1-.2 1.1l-1.2 1.2h1.6M322.2 282.9l-2.1 3.9M323.1 283.6a.8 .8 0 0 1 1.2 .3l.1 .6a1.08 1.08 0 0 1-.9 1.5 1.69 1.69 0 0 1-.4-2.4zM325.1 283.4h1.6l-1.1 2.6M350 281.4l-3.4 6M378.1 283.1l.4-.8 1.1-.1a.96 .96 0 0 1 .6 1.5l-2.2 2.4h2.6"/>
<path d="M381.3 286.1l1.5-3.9 1.5 3.9M381.8 284.8h1.9M385.2 285.9l.2-.2 .2 .2-.2 .2zM389.3 282.7a1.15 1.15 0 0 0-1.7-.4 3.1 3.1 0 0 0 0 3.6 1.21 1.21 0 0 0 1.8-.5 1.21 1.21 0 0 0-.8-1.7 1.21 1.21 0 0 0-1.5 1.1M390.2 286.1l1.6-3.9 1.4 3.9M390.8 284.8h1.9"/>
<circle cx="135.9" cy="274.3" r=".84"/>
<circle cx="150" cy="274.3" r=".83"/>
<circle cx="157.6" cy="274.3" r=".83"/>
<circle cx="184.8" cy="274.3" r=".83"/>
<circle cx="36" cy="281.1" r=".85"/>
<circle cx="46" cy="281.1" r=".84"/>
<circle cx="55.5" cy="281.1" r=".85"/>
<circle cx="77.2" cy="281.1" r=".84"/>
</g>
<text font-size="11" x="330.6" y="282.2">PP06/00066</text>
<text font-size="7.5" x="43" y="19.4">+MDECR6A.10</text>
<text font-size="6.6" x="252.2" y="286.1">RUSSULA S.A.</text>
<g font-size="6.2">
<text x="122.1" y="272.3">+MDECR6A.10</text>
<text x="239.9" y="271.3">ESQUEMA ELECTRICO</text>
<text x="122.1" y="280.8">BRAKE SLIDE</text>
<text x="398.6" y="280.8">4614</text>
<text x="92.4" y="283.3">J.GATO</text>
</g>
<g font-size="5.7">
<text x="203.2" y="273">J.M. CEDEIRA</text>
<text x="239.5" y="275.5">TREN DE ROLLOS Y BARRAS</text>
<text x="27.5" y="279">As-built</text>
<text x="93.1" y="279">C.C.R.</text>
<text x="239.5" y="280.1">ACINDAR</text>
<text x="203.2" y="287.5">J.GATO</text>
<text x="296.3" y="287.2">ELEC</text>
<text x="398.6" y="287.9">4616</text>
</g>
<g font-size="5.3">
<text x="107.6" y="41.3">230VAC 50HZ</text>
<text x="214.1" y="62.1">U1</text>
<text x="224.7" y="73">X27</text>
<text x="222.6" y="82.2">RO3</text>
<text x="224.7" y="92.1">X27</text>
<text x="216.6" y="98.4">4618</text>
<text x="84" y="115.7">4612</text>
<text x="208.8" y="125.2">-Y41</text>
<text x="157" y="130.9">FAN UNIT</text>
<text x="185.6" y="131.9">-C41</text>
<text x="169.3" y="145.7">BU</text>
<text x="169.3" y="149.9">BK</text>
<text x="169.3" y="154.9">BR</text>
<text x="169.3" y="159.5">GNYE</text>
<text x="212.4" y="159.1">PE</text>
<text x="224.7" y="165.1">PE</text>
<text x="221.2" y="207.4">Brake Slide</text>
<text x="21.5" y="287.2">No</text>
</g>
<text font-size="4.9" x="394.1" y="283.6">Cont</text>
</svg>
